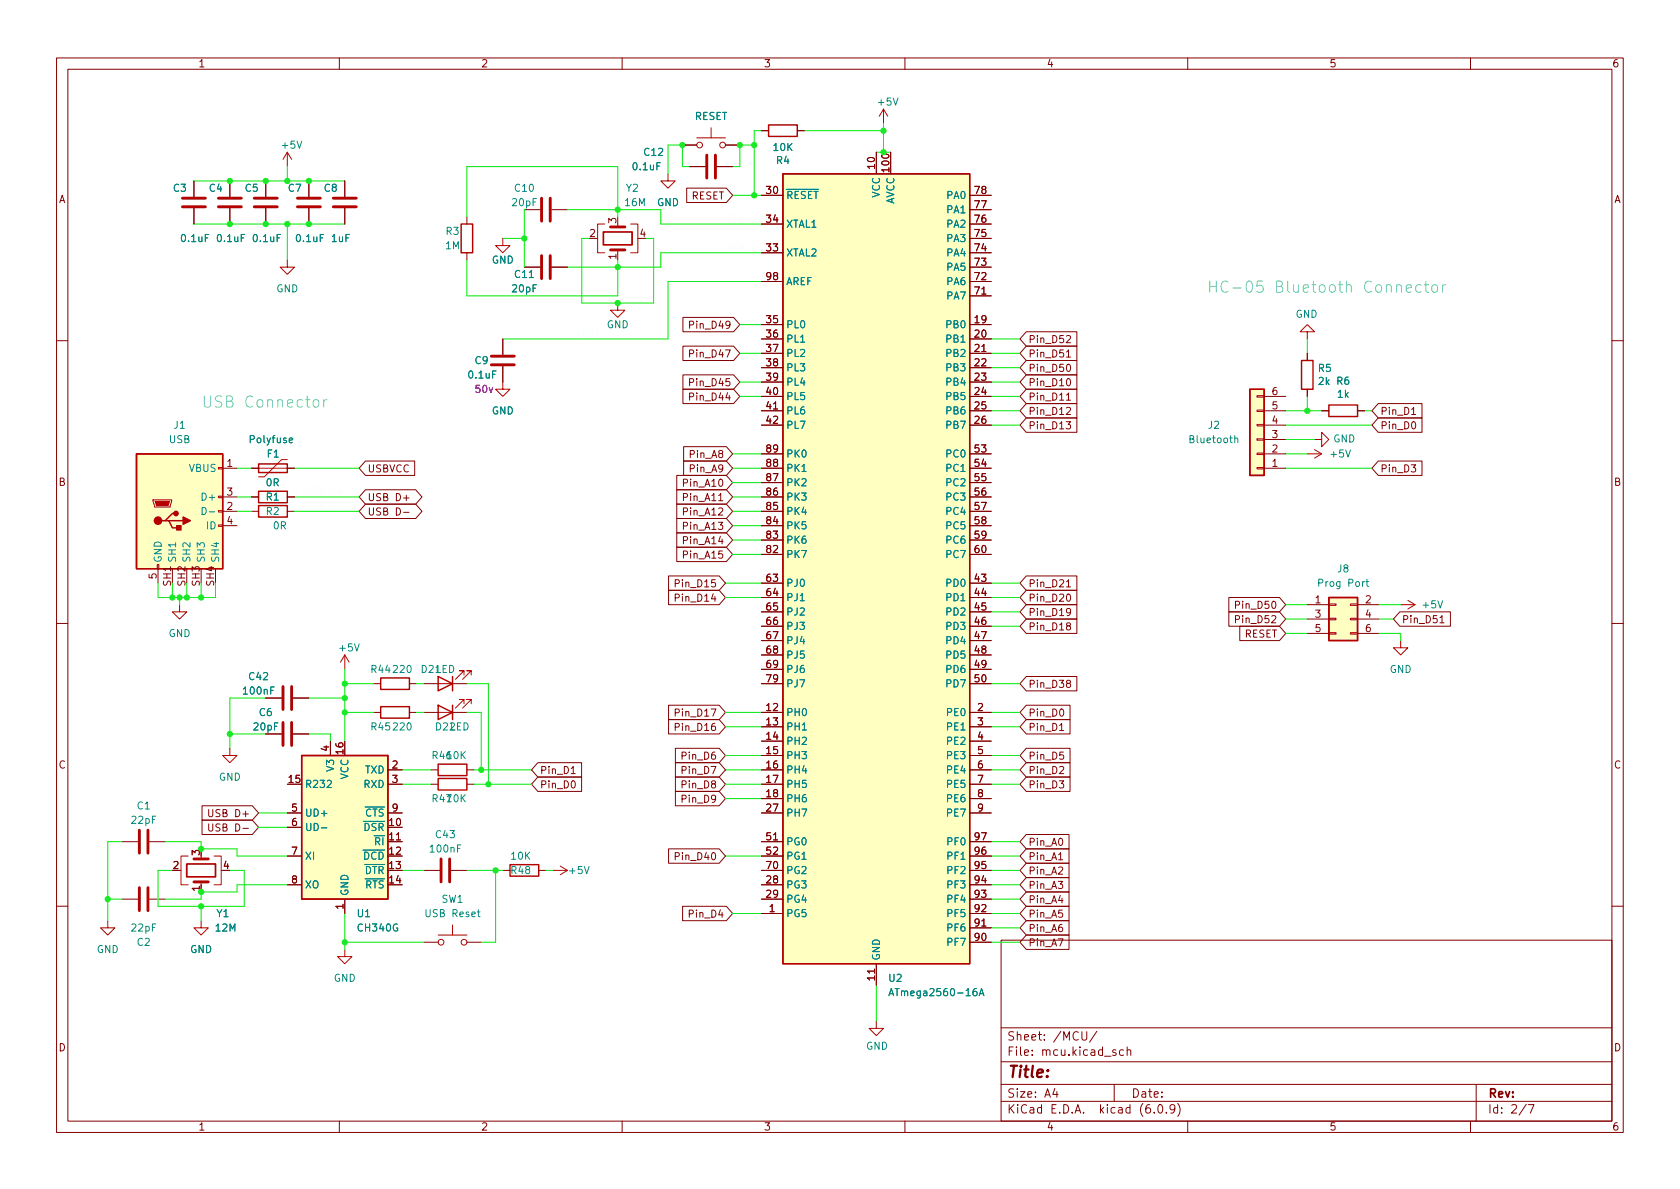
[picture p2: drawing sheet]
<svg xmlns="http://www.w3.org/2000/svg" width="297mm" height="210mm" viewBox="0 0 297 210" stroke-linecap="round" stroke-linejoin="round" font-family="sans-serif">
<g fill="none" stroke="#840000" stroke-width=".18">
<path d="M10 10.2h277v190.1h-277zM12 12.2h273v186.1h-273zM60 10.2v2M110 10.2v2M160 10.2v2M210 10.2v2M260 10.2v2M34.3 32v2.8M34.3 36.8v2.8M40.6 32v2.8M40.6 36.8v2.8M47 32v2.8"/>
<path d="M47 36.8v2.8M54.6 32v2.8M54.6 36.8v2.8M61 32v2.8M61 36.8v2.8M82.5 38.3v1.3M92.7 37.1h2.8M97.5 37.1h2.8M120.6 25.6h2.6M121.4 33.3h7l1.1 1.2-1.1 1.3h-7zM121.9 29.5h2.8M126.7 29.5h2.8"/>
<path d="M128.3 25.6h2.5M134.6 23.1h1.3M134.6 34.5h3.8M134.6 39.6h3.8M141 23.1h1.2M154.9 26.9v3.8M157.5 26.9v3.8M171.4 37.1h3.9M171.4 34.5h3.9M171.4 39.6h3.9M82.5 44.7v1.3M88.9 59.9v2.8"/>
<path d="M92.7 47.2h2.8M97.5 47.2h2.8M120.7 56.1h9l1.1 1.3-1.1 1.3h-9zM121.9 57.5l.6-.1 .2-.2-.1-.3-.7-.1v1.3M134.6 57.4h3.8M134.6 59.9h3.8M134.6 44.7h3.8M134.6 49.8h3.8M171.4 47.2h3.9M171.4 57.4h3.9M171.4 59.9h3.9M171.4 44.7h3.9"/>
<path d="M171.4 52.3h3.9M171.4 49.8h3.9M171.4 42.2h3.9M181.5 58.7h8.9v2.5h-8.9l-1.2-1.3zM188.6 59.5l.4-.2 .3 .4-.8 .9h.8M10 60.2h2M88.9 64.8v2.8M120.7 61.2h9l1.1 1.3-1.1 1.2h-9zM120.7 66.3h9l1.1 1.3-1.1 1.2h-9zM120.7 68.8h9l1.1 1.3-1.1 1.3h-9zM120.9 79h7.5l1.1 1.3-1.1 1.2h-7.5zM121.9 62.5h.6l.2-.2-.1-.3-.7-.1v1.2"/>
<path d="M121.9 67.6h.6l.2-.2-.1-.3-.7-.1v1.2M121.9 70.2l.6-.1 .2-.2-.1-.3-.7-.1v1.3M134.6 72.6h3.8M134.6 75.2h3.8M134.6 70.1h3.8M134.6 62.5h3.8M134.6 65h3.8M134.6 67.6h3.8M171.4 72.6h3.9M171.4 75.2h3.9M171.4 70.1h3.9M171.4 62.5h3.9"/>
<path d="M171.4 65h3.9M171.4 67.6h3.9M181.5 63.7h8.9v2.6h-8.9l-1.2-1.3zM181.5 71.4h8.9v2.5h-8.9l-1.2-1.3zM181.5 68.8h8.9v2.6h-8.9l-1.2-1.3zM181.5 66.3h8.9v2.5h-8.9l-1.2-1.2zM181.5 61.2h8.9v2.5h-8.9l-1.2-1.2zM181.5 73.9h8.9v2.5h-8.9l-1.2-1.2zM188.5 74.6h.8l-.4 .5 .3 .1v.5l-.2 .1-.5-.1M188.6 72.2l.4-.2 .3 .4-.8 .9h.8M188.6 69.9l.3-.4v1.3M188.6 62.2l.3-.3v1.2"/>
<path d="M188.6 70.8h.7M188.6 63.1h.7M188.7 64.5l.2-.1a.68 .68 0 0 1 .4 .6 .68 .68 0 0 1-.4 .7 .84 .84 0 0 1-.2-1.2zM188.7 67h.2a.68 .68 0 0 1 .4 .6 .68 .68 0 0 1-.4 .6 .84 .84 0 0 1-.2-1.2zM223.5 72.6h3.8M223.5 77.7h3.8M223.5 75.2h3.8M223.5 70.1h3.8M231.1 62.5v1.2M231.1 68.8v1.3M233.7 72.6h1.2M240 72.6h1.3"/>
<path d="M243.7 71.4h7.7v2.5h-7.7l-1.1-1.3zM243.7 73.9h7.7v2.5h-7.7l-1.1-1.2zM249.6 73.3h.7M285 60.2h2M39.4 82.8h2.5M39.4 90.4h2.5M39.4 87.9h2.5M39.4 93h2.5M44.4 82.8h1.3M44.4 90.4h1.3M44.4 87.9h1.3M50.8 82.8h1.3"/>
<path d="M50.8 90.4h1.3M50.8 87.9h1.3M64.6 89.1h8.9l1.1 1.3-1.1 1.3h-8.9l-1.1-1.3zM64.6 81.5h8.7v2.6h-8.7l-1.1-1.3zM64.6 86.6h8.9l1.1 1.3-1.1 1.2h-8.9l-1.1-1.2zM71.4 90.6h.9M71.4 88.1h.9M119.7 94.2h8.7l1.1 1.3-1.1 1.3h-8.7zM119.7 89.1h8.7l1.1 1.3-1.1 1.3h-8.7zM119.7 96.8h8.7l1.1 1.2-1.1 1.3h-8.7zM119.7 91.7h8.7l1.1 1.3-1.1 1.2h-8.7zM119.7 84.1h8.7l1.1 1.2-1.1 1.3h-8.7z"/>
<path d="M119.7 86.6h8.7l1.1 1.3-1.1 1.2h-8.7zM120.9 81.5h7.5l1.1 1.3-1.1 1.3h-7.5zM134.6 82.8h3.8M134.6 90.4h3.8M134.6 87.9h3.8M134.6 93h3.8M134.6 80.3h3.8M134.6 85.3h3.8M134.6 95.5h3.8M134.6 98h3.8M171.4 82.8h3.9M171.4 90.4h3.9"/>
<path d="M171.4 87.9h3.9M171.4 93h3.9M171.4 80.3h3.9M171.4 85.3h3.9M171.4 95.5h3.9M171.4 98h3.9M223.5 82.8h3.8M223.5 80.3h3.8M243.7 81.5h7.7v2.6h-7.7l-1.1-1.3zM10 110.2h2M27.9 100.6v2.5M118.2 101.8h9l1.1 1.3-1.1 1.3h-9z"/>
<path d="M118.2 104.4h9l1.1 1.3-1.1 1.2h-9zM119.4 103.2l.6-.1 .1-.2v-.3l-.7-.1v1.3M119.4 105.7h.6l.1-.2v-.3l-.7-.1v1.2M134.6 103.1h3.8M134.6 105.7h3.8M134.6 108.2h3.8M134.6 110.7h3.8M134.6 113.3h3.8M134.6 115.8h3.8M134.6 118.4h3.8M171.4 103.1h3.9M171.4 105.7h3.9"/>
<path d="M171.4 108.2h3.9M171.4 110.7h3.9M171.4 113.3h3.9M171.4 115.8h3.9M171.4 118.4h3.9M181.5 109.5h8.9v2.5h-8.9l-1.2-1.3zM181.5 106.9h8.9v2.6h-8.9l-1.2-1.3zM181.5 101.8h8.9v2.6h-8.9l-1.2-1.3zM181.5 104.4h8.9v2.5h-8.9l-1.2-1.2zM181.5 119.6h8.9v2.6h-8.9l-1.2-1.3zM188.6 102.9l.3-.4v1.3M188.6 103.8h.7"/>
<path d="M188.7 105.1h.2a.68 .68 0 0 1 .4 .6 .68 .68 0 0 1-.4 .6 .84 .84 0 0 1-.2-1.2zM188.8 110.7l-.2-.3v-.1l.2-.2 .4 .1 .1 .2-.1 .2-.5 .1-.1 .2v.3l.2 .2 .4-.1 .1-.1v-.3l-.3-.2M189.3 108.1l-.3 .3h-.2l-.2-.3 .1-.4 .3-.1 .2 .1a.84 .84 0 0 1-.3 1.2h-.2M217.3 105.7h8.9l1.1 1.2-1.1 1.3h-8.9zM217.3 108.2h8.9l1.1 1.3-1.1 1.2h-8.9zM218.4 107l.7-.1 .1-.2-.1-.3-.7-.1v1.3M218.4 109.5h.7l.1-.2-.1-.3-.7-.1v1.2M219.2 110.7h7l1.1 1.3-1.1 1.3h-7zM231.1 106.9h3.8M231.1 109.5h3.8M231.1 112h3.8M240 106.9h3.8"/>
<path d="M240 109.5h3.8M240 112h3.8M247.5 108.2h8.9v2.5h-8.9l-1.1-1.2zM254.6 109.2l.4-.3v1.2M254.6 110.1h.7M285 110.2h2M47 129.8h2.8M47 123.4h2.8M51.8 129.8h2.8M51.8 123.4h2.8M58.4 131.1v2.5M66 120.9h1.3"/>
<path d="M66 126h1.3M68.6 136.1h2.5M68.6 138.7h2.5M72.4 120.9h1.3M72.4 126h1.3M74.9 120.9h2.6M74.9 126h2.6M76.2 136.1h1.3M76.2 138.7h1.3M80 120.9h2.5M80 126h2.5M82.5 136.1h1.3"/>
<path d="M82.5 138.7h1.3M95.1 137.4h7.7v2.5h-7.7l-1.1-1.2zM95.1 134.9h7.7v2.5h-7.7l-1.1-1.3zM101 136.8h.7M118.2 124.7h9l1.1 1.3-1.1 1.2h-9zM118.2 127.2h9l1.1 1.3-1.1 1.3h-9zM119.4 126h.6l.1-.2v-.3l-.7-.1v1.2M119.4 128.6l.6-.1 .1-.2v-.3l-.7-.1v1.3M119.4 132.3h7.8l1.1 1.3-1.1 1.3h-7.8zM119.4 137.4h7.8l1.1 1.3-1.1 1.2h-7.8zM119.4 134.9h7.8l1.1 1.2-1.1 1.3h-7.8zM119.4 139.9h7.8l1.1 1.3-1.1 1.3h-7.8z"/>
<path d="M134.6 120.9h3.8M134.6 126h3.8M134.6 136.1h3.8M134.6 138.7h3.8M134.6 128.5h3.8M134.6 131.1h3.8M134.6 133.6h3.8M171.4 120.9h3.9M171.4 126h3.9M171.4 136.1h3.9M171.4 138.7h3.9M171.4 128.5h3.9"/>
<path d="M171.4 131.1h3.9M171.4 133.6h3.9M181.5 124.7h7.7v2.5h-7.7l-1.2-1.2zM181.5 127.2h7.7v2.6h-7.7l-1.2-1.3zM181.5 134.9h7.7v2.5h-7.7l-1.2-1.3zM181.5 132.3h7.7v2.6h-7.7l-1.2-1.3zM181.5 137.4h7.7v2.5h-7.7l-1.2-1.2zM187.3 129.2h.8M188.8 120.8l-.2-.2v-.2l.2-.1 .4 .1 .1 .1-.1 .2-.5 .2-.1 .2v.2l.2 .3 .4-.1 .1-.2v-.2l-.3-.3M21.6 159h2.8M21.6 148.8h2.8M26.4 159h2.8"/>
<path d="M26.4 148.8h2.8M35.7 145h8.9l1.1 1.3-1.1 1.3h-8.9zM35.7 142.5h8.9l1.1 1.3-1.1 1.2h-8.9zM36.9 145.7v1l.2 .3h.3l.2-.3v-1M36.9 143.2v1l.2 .2h.3l.2-.2v-1M50.8 143.8h2.5M50.8 146.3h2.5M50.8 151.4h2.5M50.8 156.5h2.5M61 159v2.5M68.6 148.8h2.5M68.6 143.8h2.5"/>
<path d="M74.9 153.9h2.8M79.8 153.9h2.7M88.9 153.9h1.3M95.2 153.9h1.3M118.2 150.1h9l1.1 1.3-1.1 1.2h-9zM119.4 151.4h.6l.1-.2v-.3l-.7-.1v1.2M134.6 159h3.8M134.6 148.8h3.8M134.6 153.9h3.8M134.6 143.8h3.8M134.6 151.4h3.8M134.6 156.5h3.8"/>
<path d="M134.6 141.2h3.8M171.4 159h3.9M171.4 148.8h3.9M171.4 153.9h3.9M171.4 143.8h3.9M171.4 151.4h3.9M171.4 156.5h3.9M171.4 141.2h3.9M181.5 147.6h7.5v2.5h-7.5l-1.2-1.3zM181.5 152.6h7.5v2.6h-7.5l-1.2-1.3zM181.5 150.1h7.5v2.5h-7.5l-1.2-1.2zM181.5 155.2h7.5v2.5h-7.5l-1.2-1.2z"/>
<path d="M181.5 157.7h7.5v2.6h-7.5l-1.2-1.3zM187.2 152h.7M10 160.2h2M74.9 166.6h2.6M82.5 166.6h2.6M120.7 160.3h7.7l1.1 1.2-1.1 1.3h-7.7zM134.6 161.5h3.8M154.9 170.4v3.8M171.4 166.6h3.9M171.4 161.5h3.9M171.4 164.1h3.9M177 166.3h108v32h-108z"/>
<path d="M181.5 162.8h7.5v2.5h-7.5l-1.2-1.2zM181.5 160.3h7.5v2.5h-7.5l-1.2-1.3zM181.5 165.3h7.5v2.6h-7.5l-1.2-1.3zM285 160.2h2M60 198.3v2M110 198.3v2M160 198.3v2M177 194.8h108M177 191.8h108M177 187.8h108M177 181.8h108M186.5 192.5l-.4 1h1"/>
<path d="M186.9 193v1M191.3 182.4v1.2l.3 .3h.4l.1-.3v-1.2M193.9 182.4l-1.3 1.9M197 191.8v3M197.3 185.7l-.4-.1-.2 .2 .1 .3 .5 .1v.4h-.6M198.6 185.7l-.4-.1-.3 .3v.4l.2 .3h.5M199.3 185.8l.2-.2 .4 .1v.9M199.3 185.1v1.5M204.1 196.7v.1M204.9 195.4l.2-.1a.81 .81 0 0 1 .6 .7 .81 .81 0 0 1-.3 .8h-.2a.81 .81 0 0 1-.6-.6 .81 .81 0 0 1 .3-.8zM206.2 196.7v.1M207.7 196l-.3 .3h-.3l-.2-.3 .1-.6 .4-.1 .2 .2a.99 .99 0 0 1-.3 1.3h-.3"/>
<path d="M208.2 195.1a1.72 1.72 0 0 1 0 2.3M210 198.3v2M260 198.3v2M261 191.8v6.5M269.9 195.3l-1.3 1.9M270.2 195.3h1l-.6 1.5"/>
</g>
<g fill="none" stroke="#b60000" stroke-width=".51">
<path d="M32.3 35h4M32.3 36.6h4M38.6 35h4.1M38.6 36.6h4.1M45 35h4M45 36.6h4M52.6 35h4M52.6 36.6h4M58.9 35h4.1M58.9 36.6h4.1M95.8 35v4.1M97.3 35v4.1"/>
<path d="M125 27.4v4.1M126.5 27.4v4.1M95.8 45.2v4.1M97.3 45.2v4.1M107.9 44.2h2.6M107.9 40.1h2.6M86.9 64.5h4M86.9 63h4M50 121.4v4.1M50 127.8v4M51.6 121.4v4.1M51.6 127.8v4"/>
<path d="M24.6 146.8v4.1M24.6 157v4M26.2 146.8v4.1M26.2 157v4M34.3 156h2.5M34.3 151.9h2.5M78 151.9v4.1M79.5 151.9v4.1"/>
</g>
<g fill="none" stroke="#b60000" stroke-width=".18">
<path d="M156.2 19.3l-.8 1.3M156.2 19.3v2.5M156.2 19.3l.8 1.3M50.8 26.9l-.8 1.3M50.8 26.9v2.6M50.8 26.9l.8 1.3M106.9 39.6h-1.2v5.1h1.2M109.2 39.6v.5M111.5 39.6h1.3v5.1h-1.3M118.1 30.7v1.3h1.3l-1.3 1.3-1.3-1.3h1.3M123.2 24.4h5.1M125.7 22.6v1.8"/>
<path d="M50.8 46v1.2h1.3l-1.3 1.3-1.3-1.3h1.3M88.9 42.2v1.2h1.3l-1.3 1.3-1.3-1.3h1.3M109.2 53.6v1.3h1.3l-1.3 1.2-1.3-1.2h1.3M109.2 44.2v.5M231.1 58.7h1.3l-1.3-1.3-1.2 1.3h1.2v1.2M88.9 67.6v1.2h1.3l-1.3 1.3-1.3-1.3h1.3M222.2 70h1.3v.2h-1.3zM222.2 72.5h1.3v.3h-1.3zM222.2 75.1h1.3v.2h-1.3zM222.2 77.6h1.3v.2h-1.3zM232.4 77.7h1.3v-1.3l1.2 1.3-1.2 1.3v-1.3M232.4 79.5l1.3 .8"/>
<path d="M27.1 88.4h3.3v.2l-.3 1.1h-2.8zM27.8 99.8h.3v.8h-.3zM38.6 92.8h.8v.3h-.8zM38.6 90.3h.8v.2h-.8zM38.6 87.8h.8v.2h-.8zM38.6 82.7h.8v.2h-.8zM45.7 82.8h5.1M50.8 81.3h-1l-3.1 3h-1M222.2 80.1h1.3v.3h-1.3zM222.2 82.7h1.3v.2h-1.3zM231.1 80.3h2.6M233.7 80.3l-1.3 .7"/>
<path d="M31.7 106.9v1.3h1.3l-1.3 1.3-1.2-1.3h1.2M61 115.8l-.8 1.3M61 115.8v2.6M61 115.8l.7 1.3M82 119.4v-.8h-.7h.7l-1.5 1.5M83.3 119.4v-.8h-.8h.8l-1.5 1.5M234.9 111.9h1.3v.2h-1.3zM234.9 109.3h1.3v.3h-1.3zM234.9 106.8h1.3v.3h-1.3zM238.8 111.9h1.2v.2h-1.2zM238.8 109.3h1.2v.3h-1.2zM238.8 106.8h1.2v.3h-1.2z"/>
<path d="M247.6 113.3v1.2h1.3l-1.3 1.3-1.2-1.3h1.2M247.6 106.9h2.6M248.9 106.2l1.3 .7M250.2 106.9l-1.3 .8M40.6 132.3v1.3h1.3l-1.3 1.3-1.2-1.3h1.2M77.5 120.9h2.5M77.5 126h2.5M82 124.5v-.8h-.7h.7l-1.5 1.5M83.3 124.5v-.8h-.8h.8l-1.5 1.5M33.3 151.4h-1.3v5.1h1.3M35.6 151.4v.5M35.6 156v.5"/>
<path d="M37.8 151.4h1.3v5.1h-1.3M97.8 153.9h2.5M99.1 153.2l1.2 .7M100.3 153.9l-1.2 .8M19 162.8v1.3h1.3l-1.3 1.2-1.2-1.2h1.2M35.6 162.8v1.3h1.2l-1.2 1.2-1.3-1.2h1.3M61 167.9v1.3h1.2l-1.2 1.2-1.3-1.2h1.3M77.5 165.3h5M80 163.6v1.7M154.9 180.6v1.3h1.3l-1.3 1.2-1.2-1.2h1.2"/>
<circle cx="123.7" cy="25.6" r=".51"/>
<circle cx="127.8" cy="25.6" r=".51"/>
<circle cx="78" cy="166.6" r=".51"/>
<circle cx="82" cy="166.6" r=".51"/>
</g>
<g fill="none" stroke="#b60000" stroke-width=".25">
<path d="M81.5 39.6h2.1v5.1h-2.1zM135.9 22.1h5.1v2h-5.1zM138.4 30.7h33v139.7h-33zM221 68.8h2.5v15.3h-2.5zM230.1 63.7h2.1v5.1h-2.1zM234.9 71.6h5.1v2.1h-5.1zM24.1 80.3h15.3v20.3h-15.3zM29.2 92.1h.6l.7 1.2h1.2M29.8 92.1h2.6M31.1 90.8h-.6l-1.3 1.3h-.6M45.7 82h5.1v1.6h-5.1zM45.7 89.4h5.1v2h-5.1z"/>
<path d="M45.7 86.9h5.1v2h-5.1zM67.3 119.9h5.1v2h-5.1zM77.5 119.6l2.5 1.3-2.5 1.3zM80 119.6v2.6M234.9 105.7h5.1v7.6h-5.1zM53.3 133.6h15.3v25.4h-15.3zM67.3 125h5.1v2h-5.1zM77.5 135.1h5v2.1h-5zM77.5 137.7h5v2h-5zM77.5 124.7l2.5 1.3-2.5 1.2zM80 124.7v2.5M90.2 152.9h5v2h-5z"/>
</g>
<g fill="#ffffc2" stroke="#ffffc2" stroke-width=".18">
<path d="M24.1 80.3h15.3v20.3h-15.3z"/>
<path d="M53.3 133.6h15.3v25.4h-15.3z"/>
<path d="M234.9 105.7h5.1v7.6h-5.1z"/>
<path d="M221 68.8h2.5v15.3h-2.5z"/>
<path d="M138.4 30.7h33v139.7h-33z"/>
</g>
<g fill="#b60000" stroke="#b60000" stroke-width=".25">
<path d="M32.4 91.4l1.3 .7-1.3 .6z"/>
<path d="M31.2 93h.8v.7h-.8z"/>
<circle cx="27.9" cy="92.1" r=".63"/>
<circle cx="31.1" cy="90.8" r=".38"/>
</g>
<path d="M27.4 88.6h2.6l-.3 .8h-2z" fill="#b60000" stroke="#b60000" stroke-width=".18"/>
<g fill="none" stroke="#008484" stroke-width=".18">
<path d="M51.1 77.9l.6-.2v-.2l-.4-.1-.2 .2 .1 .6h.5M218.3 77.6l.2-.2 .3 .1 .1 .8M35.7 89.7a.64 .64 0 0 1 .8 .7 .64 .64 0 0 1-.8 .6zM37 90.5h1M241.5 102.8h.5M241.7 102.4v1.1l.3 .2M56.8 146.4h1M84.4 161.3h.5M84.6 160.8v1.1l.3 .2M157.2 176.1l.4-1.3 .4 1.3M157.3 175.7h.6M173.1 176.1l.4-1.3 .5 1.3"/>
<path d="M173.2 175.7h.7"/>
</g>
<path d="M106.7 41h5.1v2.3h-5.1zM33 152.8h5.1v2.3h-5.1z" fill="none" stroke="#b60000" stroke-width=".3"/>
<path d="M128.5 43l.9 1.3M129.4 43l-.9 1.3M129.7 43h.7M130 43v1.3M130.6 44.3l.5-1.3 .4 1.3M130.8 43.9h.6M131.9 43v1.3h.6M132.9 43.1l.5-.1 .2 .4-.8 .9h.8M59.8 89.5h.9" fill="none" stroke="#fcfcfc" stroke-width=".18"/>
<path d="M248.6 51l1-.2-.1-.3-.6-.1-.3 .2 .1 1 .2 .1 .6-.1M251.3 50.5l-.6-.1-.4 .3v.6l.2 .3 .2 .1 .6-.1M251.8 50.4h.8M252.1 49.7v1.7l.1 .2 .4 .1M253.2 50.5a.54 .54 0 0 1 .6-.2 .54 .54 0 0 1 .4 .4v.6a.54 .54 0 0 1-.5 .4 .54 .54 0 0 1-.5-.4zM255 50.4v1.3M255.6 50.4l-.4 .1-.2 .2M55.5 70.8a.54 .54 0 0 1 .9 .3v.5a.54 .54 0 0 1-.5 .4 .54 .54 0 0 1-.5-.4v-.5zM57.2 70.7v1.3M57.8 70.7l-.4 .1-.2 .3" fill="none" stroke="#45e7e5" stroke-width=".18"/>
<g fill="none" stroke="#00e800" stroke-width=".18">
<path d="M34.3 32h26.7M34.3 39.6h26.7M50.8 29.5v2.5M50.8 39.6v6.4M82.5 38.3v-8.8h26.7v8.8M92.7 37.1v10.1M100.3 37.1h16.5v2.5h17.8M121.9 29.5h-1.3v-3.9h-2.5v5.1M129.5 34.5h5.1M133.3 25.6h-2.5v3.9h-1.3M134.6 23.1h-1.3v11.4M142.2 23.1h14"/>
<path d="M156.2 21.8v5.1h-1.3M82.5 46v6.3h26.7v-6.3M88.9 42.2h3.8M104.1 42.2h-1.2v11.4h12.7v-11.4h-1.3M130.8 57.4h3.8M134.6 44.7h-17.8v2.5h-16.5M134.6 49.8h-16.5v10.1h-29.2M175.3 59.9h5M231.1 59.9v2.6M130.8 67.6h3.8M130.8 62.5h3.8M130.8 70.1h3.8"/>
<path d="M175.3 67.6h5M175.3 62.5h5M175.3 70.1h5M175.3 65h5M175.3 75.2h5M175.3 72.6h5M227.3 75.2h15.3M227.3 72.6h6.4M227.3 77.7h5.1M231.1 70.1v2.5M241.3 72.6h1.3M41.9 82.8h2.5"/>
<path d="M41.9 87.9h2.5M41.9 90.4h2.5M52.1 82.8h11.4M52.1 87.9h11.4M52.1 90.4h11.4M129.5 82.8h5.1M129.5 85.3h5.1M129.5 87.9h5.1M129.5 98h5.1M129.5 93h5.1M129.5 80.3h5.1M129.5 90.4h5.1"/>
<path d="M129.5 95.5h5.1M227.3 82.8h15.3M227.3 80.3h3.8M27.9 103.1v2.6h10.2v-2.6M30.5 103.1v2.6M31.7 105.7v1.2M33 103.1v2.6M35.6 103.1v2.6M61 118.4v12.7M128.3 105.7h6.3M128.3 103.1h6.3M175.3 110.7h5"/>
<path d="M175.3 108.2h5M175.3 105.7h5M175.3 103.1h5M227.3 106.9h3.8M227.3 109.5h3.8M227.3 112h3.8M243.8 106.9h3.8M243.8 109.5h2.6M243.8 112h3.8v1.3M40.6 129.8h6.4M47 123.4h-6.4v8.9M54.6 123.4h6.4"/>
<path d="M54.6 129.8h3.8v1.3M61 120.9h5M61 126h5M71.1 136.1h5.1M71.1 138.7h5.1M73.7 120.9h1.2M73.7 126h1.2M82.5 120.9h3.9v17.8M82.5 126h2.6v10.1M83.8 136.1h10.2M83.8 138.7h10.2M128.3 126h6.3"/>
<path d="M128.3 136.1h6.3M128.3 138.7h6.3M128.3 128.5h6.3M128.3 133.6h6.3M175.3 120.9h5M175.3 126h5M175.3 136.1h5M175.3 138.7h5M175.3 128.5h5M175.3 133.6h5M19 159h2.6M21.6 148.8h-2.6v14"/>
<path d="M29.2 148.8h6.4v1.3h6.3v1.3h8.9M30.5 153.9h-2.6v6.4h15.3v-6.4h-2.6M45.7 146.3h5.1M45.7 143.8h5.1M50.8 156.5h-8.9v1.2h-6.3v1.3h-6.4M71.1 153.9h3.8M82.5 153.9h6.4M87.6 153.9v12.7h-2.5M96.5 153.9h1.3M128.3 151.4h6.3M128.3 141.2h6.3M175.3 159h5"/>
<path d="M175.3 153.9h5M175.3 148.8h5M175.3 156.5h5M175.3 151.4h5M35.6 160.3v2.5M61 161.5v6.4M61 166.6h13.9M129.5 161.5h5.1M154.9 174.2v6.4M175.3 166.6h5M175.3 161.5h5M175.3 164.1h5"/>
</g>
<g fill="#0f0" stroke="#0f0" stroke-width=".18">
<circle cx="19" cy="159" r=".46"/>
<circle cx="35.6" cy="157.7" r=".46"/>
<circle cx="40.6" cy="129.8" r=".46"/>
<circle cx="35.6" cy="160.3" r=".46"/>
<circle cx="35.6" cy="150.1" r=".46"/>
<circle cx="109.2" cy="53.6" r=".46"/>
<circle cx="109.2" cy="47.2" r=".46"/>
<circle cx="47" cy="39.6" r=".46"/>
<circle cx="30.5" cy="105.7" r=".46"/>
<circle cx="33" cy="105.7" r=".46"/>
<circle cx="35.6" cy="105.7" r=".46"/>
<circle cx="40.6" cy="32" r=".46"/>
<circle cx="40.6" cy="39.6" r=".46"/>
<circle cx="31.7" cy="105.7" r=".46"/>
<circle cx="61" cy="166.6" r=".46"/>
<circle cx="61" cy="126" r=".46"/>
<circle cx="61" cy="120.9" r=".46"/>
<circle cx="61" cy="123.4" r=".46"/>
<circle cx="50.8" cy="32" r=".46"/>
<circle cx="47" cy="32" r=".46"/>
<circle cx="50.8" cy="39.6" r=".46"/>
<circle cx="54.6" cy="39.6" r=".46"/>
<circle cx="54.6" cy="32" r=".46"/>
<circle cx="92.7" cy="42.2" r=".46"/>
<circle cx="85.1" cy="136.1" r=".46"/>
<circle cx="86.4" cy="138.7" r=".46"/>
<circle cx="87.6" cy="153.9" r=".46"/>
<circle cx="133.3" cy="25.6" r=".46"/>
<circle cx="130.8" cy="25.6" r=".46"/>
<circle cx="109.2" cy="37.1" r=".46"/>
<circle cx="120.6" cy="25.6" r=".46"/>
<circle cx="133.3" cy="34.5" r=".46"/>
<circle cx="156.2" cy="26.9" r=".46"/>
<circle cx="156.2" cy="23.1" r=".46"/>
<circle cx="231.1" cy="72.6" r=".46"/>
</g>
<g font-size="2.8" fill="#45e7e5">
<text x="213.4" y="51.8">HC-05 Bluetooth Connector</text>
<text x="35.6" y="72.1">USB Connector</text>
</g>
<text font-size="2.8" fill="#840000" x="178" y="190.6">Title:</text>
<g font-size="2.1" fill="#840000">
<text x="178" y="184">Sheet: /MCU/</text>
<text x="178" y="186.7">File: mcu.kicad_sch</text>
<text x="178" y="196.9">KiCad E.D.A. kicad (6.0.9)</text>
<text x="178" y="194.1">Size: A4</text>
<text x="200" y="194.1">Date:</text>
<text x="263" y="194.1">Rev:</text>
<text x="263" y="196.9">Id: 2/7</text>
</g>
<g font-size="1.8" fill="#840000">
<text x="35" y="11.9">1</text>
<text x="85" y="11.9">2</text>
<text x="135" y="11.9">3</text>
<text x="185" y="11.9">4</text>
<text x="235" y="11.9">5</text>
<text x="285" y="11.9">6</text>
<text x="154.7" y="29.8" transform="rotate(-90 154.7 29.8)">10</text>
<text x="10.3" y="35.9">A</text>
<text x="122.2" y="35.3">RESET</text>
<text x="135.5" y="34.3">30</text>
<text x="157.2" y="30.3" transform="rotate(-90 157.2 30.3)">100</text>
<text x="172.4" y="34.3">78</text>
<text x="285.3" y="35.9">A</text>
<text x="104.3" y="41.9">2</text>
<text x="109" y="39.5" transform="rotate(-90 109 39.5)">3</text>
<text x="113.2" y="41.9">4</text>
<text x="135.5" y="39.4">34</text>
<text x="172.4" y="41.9">75</text>
<text x="172.4" y="39.4">76</text>
<text x="172.4" y="36.8">77</text>
<text x="109" y="45.8" transform="rotate(-90 109 45.8)">1</text>
<text x="135.5" y="44.4">33</text>
<text x="172.4" y="47">73</text>
<text x="172.4" y="44.4">74</text>
<text x="135.5" y="49.5">98</text>
<text x="172.4" y="52.1">71</text>
<text x="172.4" y="49.5">72</text>
<text x="122.4" y="58.1">Pin_D49</text>
<text x="135.5" y="57.1">35</text>
<text x="135.5" y="59.7">36</text>
<text x="172.4" y="57.1">19</text>
<text x="172.4" y="59.7">20</text>
<text x="122.4" y="63.2">Pin_D47</text>
<text x="135.5" y="62.2">37</text>
<text x="135.5" y="64.8">38</text>
<text x="172.4" y="62.2">21</text>
<text x="172.4" y="64.8">22</text>
<text x="181.8" y="65.7">Pin_D50</text>
<text x="181.8" y="60.7">Pin_D52</text>
<text x="181.8" y="63.2">Pin_D51</text>
<text x="122.4" y="68.3">Pin_D45</text>
<text x="122.4" y="70.8">Pin_D44</text>
<text x="135.5" y="67.3">39</text>
<text x="135.5" y="69.8">40</text>
<text x="172.4" y="67.3">23</text>
<text x="172.4" y="69.8">24</text>
<text x="181.8" y="70.8">Pin_D11</text>
<text x="181.8" y="68.3">Pin_D10</text>
<text x="224.9" y="69.8">6</text>
<text x="135.5" y="72.4">41</text>
<text x="135.5" y="74.9">42</text>
<text x="172.4" y="72.4">25</text>
<text x="172.4" y="74.9">26</text>
<text x="181.8" y="73.4">Pin_D12</text>
<text x="181.8" y="75.9">Pin_D13</text>
<text x="224.9" y="77.5">3</text>
<text x="224.9" y="74.9">4</text>
<text x="224.9" y="72.4">5</text>
<text x="244" y="73.4">Pin_D1</text>
<text x="244" y="75.9">Pin_D0</text>
<text x="40.1" y="82.5">1</text>
<text x="64.9" y="83.5">USBVCC</text>
<text x="122.1" y="83.5">Pin_A9</text>
<text x="122.1" y="81">Pin_A8</text>
<text x="135.5" y="82.5">88</text>
<text x="135.5" y="80">89</text>
<text x="172.4" y="80">53</text>
<text x="172.4" y="82.5">54</text>
<text x="224.9" y="82.5">1</text>
<text x="224.9" y="80">2</text>
<text x="244" y="83.5">Pin_D3</text>
<text x="10.3" y="85.9">B</text>
<text x="40.1" y="87.6">3</text>
<text x="64.9" y="88.6">USB D+</text>
<text x="121.1" y="86.1">Pin_A10</text>
<text x="121.1" y="88.6">Pin_A11</text>
<text x="135.5" y="87.6">86</text>
<text x="135.5" y="85.1">87</text>
<text x="172.4" y="85.1">55</text>
<text x="172.4" y="87.6">56</text>
<text x="285.3" y="85.9">B</text>
<text x="40.1" y="90.2">2</text>
<text x="40.1" y="92.7">4</text>
<text x="64.9" y="91.1">USB D-</text>
<text x="121.1" y="91.1">Pin_A12</text>
<text x="121.1" y="93.7">Pin_A13</text>
<text x="135.5" y="95.2">83</text>
<text x="135.5" y="92.7">84</text>
<text x="135.5" y="90.2">85</text>
<text x="172.4" y="90.2">57</text>
<text x="172.4" y="92.7">58</text>
<text x="172.4" y="95.2">59</text>
<text x="121.1" y="96.2">Pin_A14</text>
<text x="121.1" y="98.8">Pin_A15</text>
<text x="135.5" y="97.8">82</text>
<text x="172.4" y="97.8">60</text>
<text x="27.7" y="102.3" transform="rotate(-90 27.7 102.3)">5</text>
<text x="30.2" y="103.6" transform="rotate(-90 30.2 103.6)">SH1</text>
<text x="32.8" y="103.6" transform="rotate(-90 32.8 103.6)">SH2</text>
<text x="35.3" y="103.6" transform="rotate(-90 35.3 103.6)">SH3</text>
<text x="37.8" y="103.6" transform="rotate(-90 37.8 103.6)">SH4</text>
<text x="119.9" y="103.8">Pin_D15</text>
<text x="119.9" y="106.4">Pin_D14</text>
<text x="135.5" y="102.9">63</text>
<text x="135.5" y="105.4">64</text>
<text x="135.5" y="107.9">65</text>
<text x="172.4" y="102.9">43</text>
<text x="172.4" y="105.4">44</text>
<text x="172.4" y="107.9">45</text>
<text x="181.8" y="103.8">Pin_D21</text>
<text x="181.8" y="106.4">Pin_D20</text>
<text x="218.9" y="107.7">Pin_D50</text>
<text x="232.6" y="106.7">1</text>
<text x="241.4" y="106.7">2</text>
<text x="135.5" y="110.5">66</text>
<text x="135.5" y="113">67</text>
<text x="172.4" y="110.5">46</text>
<text x="172.4" y="113">47</text>
<text x="181.8" y="111.5">Pin_D18</text>
<text x="181.8" y="108.9">Pin_D19</text>
<text x="218.9" y="110.2">Pin_D52</text>
<text x="220" y="112.7">RESET</text>
<text x="232.6" y="109.2">3</text>
<text x="232.6" y="111.8">5</text>
<text x="241.4" y="109.2">4</text>
<text x="241.4" y="111.8">6</text>
<text x="247.8" y="110.2">Pin_D51</text>
<text x="135.5" y="115.6">68</text>
<text x="135.5" y="118.1">69</text>
<text x="172.4" y="115.6">48</text>
<text x="172.4" y="118.1">49</text>
<text x="135.5" y="125.7">12</text>
<text x="135.5" y="120.6">79</text>
<text x="172.4" y="120.6">50</text>
<text x="172.9" y="125.7">2</text>
<text x="181.8" y="121.6">Pin_D38</text>
<text x="119.9" y="126.7">Pin_D17</text>
<text x="119.9" y="129.2">Pin_D16</text>
<text x="135.5" y="128.3">13</text>
<text x="135.5" y="130.8">14</text>
<text x="172.9" y="128.3">3</text>
<text x="172.9" y="130.8">4</text>
<text x="181.8" y="126.7">Pin_D0</text>
<text x="181.8" y="129.2">Pin_D1</text>
<text x="10.3" y="135.9">C</text>
<text x="58.2" y="132.8" transform="rotate(-90 58.2 132.8)">4</text>
<text x="60.7" y="133.3" transform="rotate(-90 60.7 133.3)">16</text>
<text x="69.4" y="135.9">2</text>
<text x="95.4" y="136.9">Pin_D1</text>
<text x="120.8" y="134.3">Pin_D6</text>
<text x="120.8" y="136.9">Pin_D7</text>
<text x="135.5" y="133.3">15</text>
<text x="135.5" y="135.9">16</text>
<text x="172.9" y="133.3">5</text>
<text x="172.9" y="135.9">6</text>
<text x="181.8" y="136.9">Pin_D2</text>
<text x="181.8" y="134.3">Pin_D5</text>
<text x="285.3" y="135.9">C</text>
<text x="51.1" y="138.4">15</text>
<text x="51.6" y="143.5">5</text>
<text x="69.4" y="138.4">3</text>
<text x="69.4" y="143.5">9</text>
<text x="95.4" y="139.4">Pin_D0</text>
<text x="120.8" y="139.4">Pin_D8</text>
<text x="120.8" y="141.9">Pin_D9</text>
<text x="135.5" y="138.4">17</text>
<text x="135.5" y="141">18</text>
<text x="135.5" y="143.5">27</text>
<text x="172.9" y="138.4">7</text>
<text x="172.9" y="141">8</text>
<text x="172.9" y="143.5">9</text>
<text x="181.8" y="139.4">Pin_D3</text>
<text x="37.8" y="144.5">USB D+</text>
<text x="38.2" y="147">USB D-</text>
<text x="51.6" y="146">6</text>
<text x="68.9" y="146">10</text>
<text x="68.9" y="148.6">11</text>
<text x="135.5" y="148.6">51</text>
<text x="172.4" y="148.6">97</text>
<text x="181.8" y="149.6">Pin_A0</text>
<text x="30.6" y="153.7">2</text>
<text x="35.3" y="151.2" transform="rotate(-90 35.3 151.2)">3</text>
<text x="39.5" y="153.7">4</text>
<text x="51.6" y="151.1">7</text>
<text x="68.9" y="151.1">12</text>
<text x="68.9" y="153.7">13</text>
<text x="119.9" y="152.1">Pin_D40</text>
<text x="135.5" y="151.1">52</text>
<text x="135.5" y="153.7">70</text>
<text x="172.4" y="153.7">95</text>
<text x="172.4" y="151.1">96</text>
<text x="181.8" y="154.6">Pin_A2</text>
<text x="181.8" y="152.1">Pin_A1</text>
<text x="35.3" y="157.6" transform="rotate(-90 35.3 157.6)">1</text>
<text x="51.6" y="156.2">8</text>
<text x="60.7" y="160.8" transform="rotate(-90 60.7 160.8)">1</text>
<text x="68.9" y="156.2">14</text>
<text x="135.5" y="156.2">28</text>
<text x="135.5" y="158.7">29</text>
<text x="136" y="161.3">1</text>
<text x="172.4" y="161.3">92</text>
<text x="172.4" y="158.7">93</text>
<text x="172.4" y="156.2">94</text>
<text x="181.8" y="157.2">Pin_A3</text>
<text x="181.8" y="159.7">Pin_A4</text>
<text x="122.1" y="162.3">Pin_D4</text>
<text x="172.4" y="166.4">90</text>
<text x="172.4" y="163.8">91</text>
<text x="181.8" y="164.8">Pin_A6</text>
<text x="181.8" y="162.3">Pin_A5</text>
<text x="181.8" y="167.3">Pin_A7</text>
<text x="154.7" y="173.3" transform="rotate(-90 154.7 173.3)">11</text>
<text x="10.3" y="185.9">D</text>
<text x="285.3" y="185.9">D</text>
<text x="35" y="199.9">1</text>
<text x="85" y="199.9">2</text>
<text x="135" y="199.9">3</text>
<text x="185" y="199.9">4</text>
<text x="235" y="199.9">5</text>
<text x="285" y="199.9">6</text>
</g>
<g font-size="1.8" fill="#008484">
<text x="122.8" y="21.2">RESET</text>
<text x="155.4" y="18.7">+5V</text>
<text x="49.9" y="26.3">+5V</text>
<text x="113.9" y="27.6">C12</text>
<text x="136.8" y="26.7">10K</text>
<text x="137.3" y="29">R4</text>
<text x="30.7" y="33.9">C3</text>
<text x="37" y="33.9">C4</text>
<text x="43.4" y="33.9">C5</text>
<text x="51" y="33.9">C7</text>
<text x="57.3" y="33.9">C8</text>
<text x="91.1" y="33.9">C10</text>
<text x="110.7" y="33.9">Y2</text>
<text x="112" y="30.1">0.1uF</text>
<text x="138.9" y="35.2">~{RESET}</text>
<text x="155.6" y="35" transform="rotate(-90 155.6 35)">VCC</text>
<text x="167.5" y="35.2">PA0</text>
<text x="78.9" y="41.5">R3</text>
<text x="90.6" y="36.4">20pF</text>
<text x="110.6" y="36.4">16M</text>
<text x="116.1" y="36.4">GND</text>
<text x="138.9" y="40.3">XTAL1</text>
<text x="158.1" y="36.2" transform="rotate(-90 158.1 36.2)">AVCC</text>
<text x="167.5" y="40.3">PA2</text>
<text x="167.5" y="37.7">PA1</text>
<text x="32.2" y="42.8">0.1uF</text>
<text x="38.5" y="42.8">0.1uF</text>
<text x="44.9" y="42.8">0.1uF</text>
<text x="52.5" y="42.8">0.1uF</text>
<text x="58.7" y="42.8">1uF</text>
<text x="78.8" y="44.1">1M</text>
<text x="86.9" y="46.6">GND</text>
<text x="138.9" y="45.3">XTAL2</text>
<text x="167.5" y="47.9">PA5</text>
<text x="167.5" y="45.3">PA4</text>
<text x="167.5" y="42.8">PA3</text>
<text x="48.8" y="51.7">GND</text>
<text x="90.6" y="51.7">20pF</text>
<text x="91.1" y="49.1">C11</text>
<text x="138.9" y="50.4">AREF</text>
<text x="167.5" y="53">PA7</text>
<text x="167.5" y="50.4">PA6</text>
<text x="107.3" y="58">GND</text>
<text x="138.9" y="58">PL0</text>
<text x="167.5" y="58">PB0</text>
<text x="229" y="56.2">GND</text>
<text x="84" y="64.4">C9</text>
<text x="138.9" y="60.6">PL1</text>
<text x="138.9" y="63.1">PL2</text>
<text x="138.9" y="65.7">PL3</text>
<text x="167.5" y="60.6">PB1</text>
<text x="167.5" y="63.1">PB2</text>
<text x="167.5" y="65.7">PB3</text>
<text x="233.1" y="65.8">R5</text>
<text x="83" y="66.9">0.1uF</text>
<text x="138.9" y="68.2">PL4</text>
<text x="138.9" y="70.7">PL5</text>
<text x="167.5" y="68.2">PB4</text>
<text x="167.5" y="70.7">PB5</text>
<text x="233.1" y="68.1">2k</text>
<text x="236.4" y="68">R6</text>
<text x="236.5" y="70.3">1k</text>
<text x="30.8" y="75.8">J1</text>
<text x="86.9" y="73.3">GND</text>
<text x="138.9" y="73.3">PL6</text>
<text x="138.9" y="75.8">PL7</text>
<text x="167.5" y="73.3">PB6</text>
<text x="167.5" y="75.8">PB7</text>
<text x="213.6" y="75.8">J2</text>
<text x="29.9" y="78.4">USB</text>
<text x="33.4" y="83.4">VBUS</text>
<text x="44.3" y="78.4">Polyfuse</text>
<text x="47.3" y="80.9">F1</text>
<text x="138.9" y="83.4">PK1</text>
<text x="138.9" y="80.9">PK0</text>
<text x="167.5" y="80.9">PC0</text>
<text x="167.5" y="83.4">PC1</text>
<text x="210.5" y="78.4">Bluetooth</text>
<text x="235.4" y="80.9">+5V</text>
<text x="235.7" y="78.2">GND</text>
<text x="36" y="88.5">D+</text>
<text x="47.1" y="88.5">R1</text>
<text x="47.1" y="86">0R</text>
<text x="138.9" y="88.5">PK3</text>
<text x="138.9" y="86">PK2</text>
<text x="167.5" y="86">PC2</text>
<text x="167.5" y="88.5">PC3</text>
<text x="36.6" y="93.6">ID</text>
<text x="47.1" y="91.1">R2</text>
<text x="48.4" y="93.6">0R</text>
<text x="138.9" y="93.6">PK5</text>
<text x="138.9" y="91.1">PK4</text>
<text x="167.5" y="91.1">PC4</text>
<text x="167.5" y="93.6">PC5</text>
<text x="28.6" y="99.6" transform="rotate(-90 28.6 99.6)">GND</text>
<text x="31.1" y="99.6" transform="rotate(-90 31.1 99.6)">SH1</text>
<text x="33.7" y="99.6" transform="rotate(-90 33.7 99.6)">SH2</text>
<text x="36.2" y="99.6" transform="rotate(-90 36.2 99.6)">SH3</text>
<text x="38.7" y="99.6" transform="rotate(-90 38.7 99.6)">SH4</text>
<text x="138.9" y="98.7">PK7</text>
<text x="138.9" y="96.1">PK6</text>
<text x="167.5" y="96.1">PC6</text>
<text x="167.5" y="98.7">PC7</text>
<text x="236.5" y="101.2">J8</text>
<text x="138.9" y="103.8">PJ0</text>
<text x="138.9" y="106.3">PJ1</text>
<text x="167.5" y="103.8">PD0</text>
<text x="167.5" y="106.3">PD1</text>
<text x="233.5" y="103.8">Prog Port</text>
<text x="251.7" y="107.6">+5V</text>
<text x="29.8" y="112.6">GND</text>
<text x="138.9" y="108.8">PJ2</text>
<text x="138.9" y="111.4">PJ3</text>
<text x="138.9" y="113.9">PJ4</text>
<text x="167.5" y="108.8">PD2</text>
<text x="167.5" y="111.4">PD3</text>
<text x="167.5" y="113.9">PD4</text>
<text x="60.1" y="115.2">+5V</text>
<text x="65.7" y="119">R44</text>
<text x="69.6" y="119">220</text>
<text x="74.6" y="119">D21</text>
<text x="77" y="119">LED</text>
<text x="138.9" y="116.5">PJ5</text>
<text x="138.9" y="119">PJ6</text>
<text x="167.5" y="116.5">PD5</text>
<text x="167.5" y="119">PD6</text>
<text x="245.7" y="119">GND</text>
<text x="43.2" y="122.8">100nF</text>
<text x="44.1" y="120.3">C42</text>
<text x="138.9" y="121.5">PJ7</text>
<text x="167.5" y="121.5">PD7</text>
<text x="44.9" y="129.2">20pF</text>
<text x="45.9" y="126.6">C6</text>
<text x="65.7" y="129.2">R45</text>
<text x="69.6" y="129.2">220</text>
<text x="77.1" y="129.2">D22</text>
<text x="79.5" y="129.2">LED</text>
<text x="138.9" y="126.6">PH0</text>
<text x="138.9" y="129.2">PH1</text>
<text x="138.9" y="131.7">PH2</text>
<text x="167.6" y="126.6">PE0</text>
<text x="167.6" y="129.2">PE1</text>
<text x="167.6" y="131.7">PE2</text>
<text x="59.1" y="136.3" transform="rotate(-90 59.1 136.3)">V3</text>
<text x="61.6" y="137.8" transform="rotate(-90 61.6 137.8)">VCC</text>
<text x="64.5" y="136.8">TXD</text>
<text x="76.5" y="134.2">R4610K</text>
<text x="138.9" y="134.2">PH3</text>
<text x="138.9" y="136.8">PH4</text>
<text x="167.6" y="134.2">PE3</text>
<text x="167.6" y="136.8">PE4</text>
<text x="24.3" y="143.1">C1</text>
<text x="38.7" y="138">GND</text>
<text x="53.8" y="139.3">R232</text>
<text x="64.3" y="139.3">RXD</text>
<text x="76.5" y="141.9">R4710K</text>
<text x="138.9" y="139.3">PH5</text>
<text x="138.9" y="141.9">PH6</text>
<text x="167.6" y="139.3">PE5</text>
<text x="167.6" y="141.9">PE6</text>
<text x="23.3" y="145.7">22pF</text>
<text x="53.8" y="144.4">UD+</text>
<text x="53.8" y="146.9">UD-</text>
<text x="63" y="146.9">~{DSR}</text>
<text x="63.2" y="144.4">~{CTS}</text>
<text x="64.9" y="149.5">~{RI}</text>
<text x="77.1" y="148.2">C43</text>
<text x="138.9" y="144.4">PH7</text>
<text x="138.9" y="149.5">PG0</text>
<text x="167.6" y="144.4">PE7</text>
<text x="167.7" y="149.5">PF0</text>
<text x="53.8" y="152">XI</text>
<text x="62.9" y="152">~{DCD}</text>
<text x="63.1" y="154.6">~{DTR}</text>
<text x="76.2" y="150.7">100nF</text>
<text x="90.4" y="154.6">R48</text>
<text x="90.4" y="152">10K</text>
<text x="100.7" y="154.6">+5V</text>
<text x="138.9" y="152">PG1</text>
<text x="138.9" y="154.6">PG2</text>
<text x="167.7" y="154.6">PF2</text>
<text x="167.7" y="152">PF1</text>
<text x="53.8" y="157.1">XO</text>
<text x="61.6" y="158.5" transform="rotate(-90 61.6 158.5)">GND</text>
<text x="63.2" y="157.1">~{RTS}</text>
<text x="78.1" y="159.6">SW1</text>
<text x="138.9" y="157.1">PG3</text>
<text x="138.9" y="159.6">PG4</text>
<text x="167.7" y="159.6">PF4</text>
<text x="167.7" y="157.1">PF3</text>
<text x="23.3" y="164.7">22pF</text>
<text x="24.3" y="167.3">C2</text>
<text x="38.2" y="164.7">12M</text>
<text x="38.3" y="162.2">Y1</text>
<text x="63.2" y="162.2">U1</text>
<text x="63.4" y="164.7">CH340G</text>
<text x="75.5" y="162.2">USB Reset</text>
<text x="138.9" y="162.2">PG5</text>
<text x="167.7" y="167.3">PF7</text>
<text x="167.7" y="164.7">PF6</text>
<text x="167.7" y="162.2">PF5</text>
<text x="17.1" y="168.5">GND</text>
<text x="33.6" y="168.5">GND</text>
<text x="59" y="173.6">GND</text>
<text x="155.6" y="169.9" transform="rotate(-90 155.6 169.9)">GND</text>
<text x="157.2" y="173.6">U2</text>
<text x="158.2" y="176.1">ATmega2560-16A</text>
<text x="153.1" y="185.6">GND</text>
</g>
<g font-size="1.8" fill="#fcfcfc">
<text x="128.3" y="39.3">XTAL1</text>
<text x="101.6" y="59.6">AREF</text>
<text x="53.3" y="87.5">USB_D+</text>
<text x="53.3" y="90.1">USB_D-</text>
</g>
<text font-size="1.8" fill="#840084" x="84.1" y="69.5">50v</text>
</svg>
